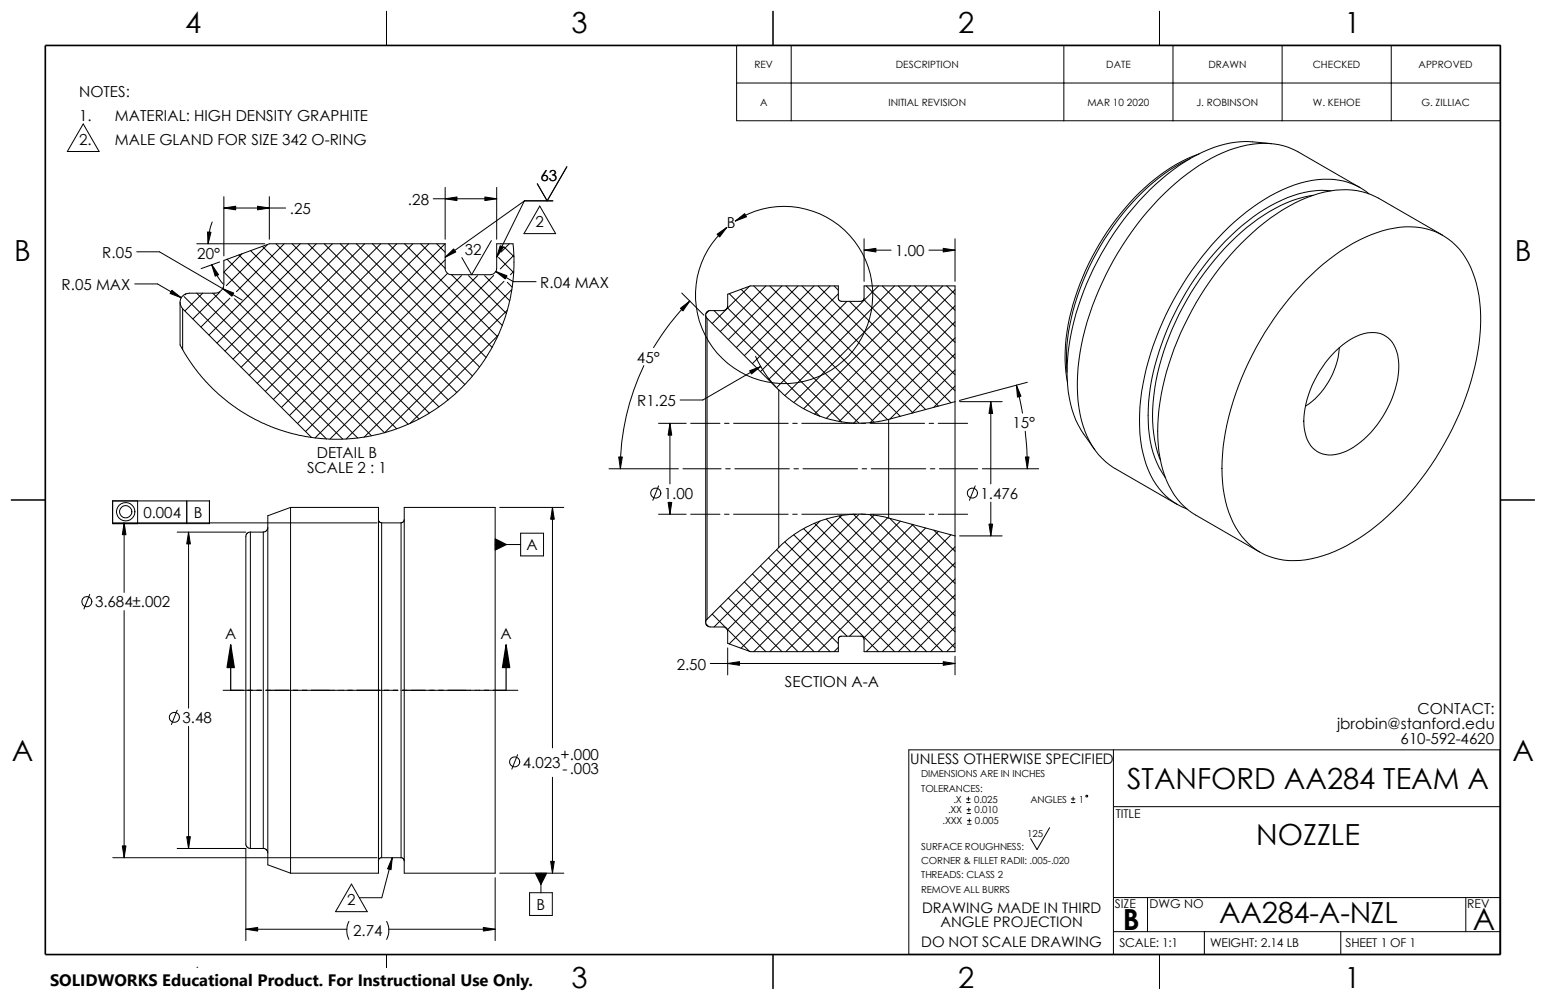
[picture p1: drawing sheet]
<svg xmlns="http://www.w3.org/2000/svg" width="432mm" height="279mm" viewBox="0 0 432 279" stroke-linecap="round" stroke-linejoin="round" font-family="sans-serif">
<g fill="none" stroke="#000" stroke-width=".28">
<path d="M107.9 3.1v9.6M205.7 12.7h213.4v21h-213.4zM215.9 3.1v9.6M221 12.7v21M297.1 12.7v21M323.8 3.1v9.6M327.6 12.7v21M358.1 12.7v21M388.6 12.7v21M23.2 34.6l4.5 7.7h-8.9zM205.7 23.2h213.4M62.5 54.9v16.6"/>
<path d="M62.5 58.1h17.3M75.2 54.9v11.9M121 55.5h17.7M124.3 52.4v14.4M138.7 52.4v14.4M150.7 57.6l4.5 7.7h-8.9zM154.4 56.1h-7.9l-7.8 15.7M154.4 56.1h-7.9l-22.2 15.8M158.3 46.6l-5.5 9.5-2.7-4.7 2.7 4.7 5.5-9.5M332.5 44.3a57.3 57.3 0 0 0-22.9 20.9 67.7 67.7 0 0 0-11.7 33.1l.1 5.7M334.9 43a51.2 51.2 0 0 0-23.2 18.3 68.1 68.1 0 0 0-14.2 36.7l.1 4.2 .6 4.5M355.1 40.1l-5.3-.5a30.4 30.4 0 0 0-18.9 5.7 76.3 76.3 0 0 0-28.3 36.1 59.1 59.1 0 0 0-4.2 28.1 26.6 26.6 0 0 0 4.3 11.8l3.1 4.3"/>
<path d="M366.8 54.6a38.3 38.3 0 0 0-18.6 9 76.4 76.4 0 0 0-25.9 46.8 36.6 36.6 0 0 0 1.8 18.1M371.8 53.3a28.3 28.3 0 0 0-17 4.2 68.3 68.3 0 0 0-24.7 26.2 68.6 68.6 0 0 0-9.4 32.5 28.1 28.1 0 0 0 4.8 17.3M379.9 52.5l-17.4-10.1a21.4 21.4 0 0 0-17.6-1 56.4 56.4 0 0 0-24.5 17.8 83.3 83.3 0 0 0-19.3 43.3 36.3 36.3 0 0 0 4 22.2 19.4 19.4 0 0 0 6.4 6.2l17.3 10.1M382.4 54.1a20.3 20.3 0 0 0-19.3-2.9 54.6 54.6 0 0 0-24.6 17.1 82.2 82.2 0 0 0-20.1 45.3 35.5 35.5 0 0 0 3.7 20.5 18 18 0 0 0 9.4 8.1M37.6 79.3h6.4l6.6 3.9M38.2 70.4h6.3l23.1 13.5M54.9 68.1h19.1M59.1 74a17.8 17.8 0 0 0 3.2 5.3M59.3 62a17.4 17.4 0 0 0-1.2 6.1M61.3 73.2l-5.1 1.9M63.4 72.4l47.4 47.4M66.7 71.2l47.3 47.3"/>
<path d="M67.6 70.9l-5.1 5.1 44.9 44.9M70 70l47.1 47.1M73.3 68.8l46.6 46.6M74.7 68.3l-11.5 11.5M77.1 68.1l45.5 45.6M79.4 68.1l-13.4 13.4M81.6 68.1l43.6 43.6M83.9 68.1l-25.5 25.5M86.1 68.1l41.5 41.5M88.3 68.1l-27.7 27.7M90.6 68.1l39.2 39.3M92.8 68.1l-29.9 30"/>
<path d="M95 68.1l37 37M97.4 68.1l-32.3 32.2M99.5 68.1l34.4 34.4M101.9 68.1l-34.5 34.5M104 68.1l31.8 31.8M106.3 68.1l-36.7 36.8M108.5 68.1l29 29M110.8 68.1l-39 39M113 68.1l25.9 26M115.3 68.1l-41.2 41.2M117.5 68.1l6.8 6.9M119.8 68.1l-43.4 43.5"/>
<path d="M122 68.1l2.3 2.4M124.3 68.1l-45.7 45.7M124.3 75a1.81 1.81 0 0 0 1.8 1.8M124.3 75v-6.9h-49.1l-12.7 4.7v6.6a2.53 2.53 0 0 1-2.5 2.5h-7.2a2.55 2.55 0 0 0-2.3 1.6 2.55 2.55 0 0 0 .5 2.8M124.3 72.6l-43.4 43.5M125 76.4l-41.9 41.9M126.1 76.8l11.5-.2 .8-.7 .3-.6v-7.2h4.6l.3 3.6-.1 4.8-.4 3.3-.7 4.2-1.2 4.3-1.3 3.6-2 4.3-1.8 3.2-3 4.3-4.8 5.3-4.4 3.7-4.6 3.1-4.9 2.6-5 1.9-5.9 1.5-5.2 .8-2.9 .1-5.6-.1-4.2-.6-4.9-1.1-4.9-1.6-4.7-2.2-4.1-2.4-3.3-2.3-4.1-3.6-3.5-3.7-2.6-3.5-3-4.9-.2-.3v-11.9M126.1 76.8l14.2 14.1M128.9 77l-43.6 43.6M130.9 77l10.5 10.6M133.4 77l-45.4 45.3M135.3 77l7.1 7"/>
<path d="M137.2 67.2l-5.5 9.6-2.7-4.8M137.9 77l-45.7 45.7M138.5 75.9l4.9 2.8h6.3M139.2 71.9l4.3 4.3M140 68.1v.1M140.7 68.9l2.9 2.8M140.8 78.6l-44.1 44M141.7 78.9l1.3 1.3M142.2 68.1l-2.2 2.3M143.5 75.9l-.9 .9M143.5 71.3l-3.8 3.8M205.4 61.8a24.7 24.7 0 0 1 38.1 16.6 24.7 24.7 0 0 1-31 27.8 24.7 24.7 0 0 1-12.4-39.7l2.9-3"/>
<path d="M209.3 80l-10.4 10.4M210.5 79.9l37.4 37.4M213.9 79.9l-12.7 12.7M215 79.9l36.5 36.4M218.4 79.9l-15 15M219.5 79.9l35.5 35.5M222.9 79.9l-17.2 17.2M224 79.9l34.5 34.5M227.4 79.9l-19.5 19.5M228.5 79.9l33.6 33.6M231.9 79.9l-21.8 21.7M233 79.9l1.1 1.2"/>
<path d="M241.3 66.7v11.9M241.3 69.9h7.6M241.9 79.9l24.8 24.8M245.4 79.9l-28.5 28.4M246.4 79.9l20.3 20.3M249.9 79.9l-30.7 30.6M250.9 79.9l15.8 15.8M254.3 79.9l-32.6 32.6M255.4 79.9l11.3 11.3M258.8 79.9l-34.3 34.3M259.5 69.9h7.2M259.9 79.9l6.8 6.8"/>
<path d="M263.3 79.9l-35.8 35.8M264.4 79.9l2.3 2.3M266.7 66.7v11.9M364.7 78.3a50.7 50.7 0 0 1 23.1-14.2 19.3 19.3 0 0 1 19.8 5.5 29.8 29.8 0 0 1 6 18.6 74.7 74.7 0 0 1-12.6 39.9 71.7 71.7 0 0 1-24.8 24.3 28.8 28.8 0 0 1-19 3.9 18.8 18.8 0 0 1-14-13.2 47.5 47.5 0 0 1 0-26.7 85.9 85.9 0 0 1 21.5-38.1zM403 65.7l-18-10.3a21.4 21.4 0 0 0-16.8-1.3 54.1 54.1 0 0 0-23.1 15.5 83.7 83.7 0 0 0-21.4 44.9 37.1 37.1 0 0 0 3.5 22.5 18.4 18.4 0 0 0 6.7 6.9l18 10.4M51 86.3v11.4M51 86.3l36 35.9M51.4 82.8l39.8 39.8M52 82.1l-.3 .3M54.9 81.9l40.8 40.8M56.6 81.9l-5 5M59.4 81.9l40.5 40.5"/>
<path d="M61.4 81.7l-7.5 7.4M62.4 80.3h.1M64.2 83.3l-8.1 8.1M65.5 83.5l38.3 38.3M139.1 93.7l-24.5 24.6M141.7 86.7l-34.2 34.2M143 80.9l-41.3 41.2M190.4 81.9l6.2 6.2M192.7 84.1a66.4 66.4 0 0 0-10.2 13M197.1 88.1v85.8M197.5 88.9l-.4-.6v-.5l.7-.9 4.2-.1 .9-.5 .3-.8v-3.3l6.4-2.3h24.5v3.7l.4 .4 .5 .2h5.5l.5-.2 .3-.7v-3.4h25.4v32.3M197.5 88.9v84.1l20-20"/>
<path d="M197.5 88.9l20 20.1v44M198 86.9l-.8 .7M199.4 86.8l29.6 29.5M203.2 86l31.8 31.9M203.7 82l36.2 36.3M207 80.8l37.1 37.2M211 99.6a30.6 30.6 0 0 0 5.7 8.5M234.1 82.1l-21.7 21.7M236.6 84.2l-22 21.9M237.3 84.2l28.3 28.3M241.3 83.7l25.4 25.5M266.7 80.9l-35.9 36"/>
<path d="M266.7 85.4l-32.3 32.4M266.7 89.9l-28.3 28.3M266.7 94.4l-23.7 23.7M266.7 98.9l-18.2 18.2M373 98.2a15.6 15.6 0 0 1 10.8-5.3 7.3 7.3 0 0 1 6.7 7.2 26.8 26.8 0 0 1-5.9 18.6 20.5 20.5 0 0 1-11.6 8.3 7 7 0 0 1-8.5-6.1 23.7 23.7 0 0 1 3.4-16l2.3-3.6zM374.1 97.2a21.8 21.8 0 0 1-9.5 16.3M179.8 102.2a66.3 66.3 0 0 0-6.5 28.8M183.9 118.3h7.7M187.1 118.3v16.9M192.9 118.3h8.2M202.4 118.3h1.2M204.9 118.3h15.2"/>
<path d="M212.5 102.4l-16.2 9.4h-6.4M217.5 108.9l3.4 2.9 3.2 2.2 3.5 1.7 4 1.4 3.1 .7 4.2 .4 5.4-.3 3.9-.7M221.4 118.3h1.3M223.9 118.3h15.3M240.5 118.3h1.2M243 118.3h15.2M248.2 117.2v27.5l18.5 5M259.5 118.3h1.3M262 118.3h8.3M266.7 112.2v37.5M266.7 103.4l-12 12M266.7 107.9l-5.9 5.9"/>
<path d="M266.7 112.2l-18.5 5M268 112.2h11.9M276.7 112.2v23M283.9 107.6l1.7 7.8M286.9 106.8l-18.9 5.1M3.1 139.7h9.6M31.5 140h27v6.3h-27zM38.4 140v6.3M52.2 140v6.3M170.1 131h19.4M183.9 135.8l-1.6 4M190.8 131h10.6"/>
<path d="M202.7 131h1.3M205.2 131h15.3M221.7 131h1.3M224.3 131h15.2M240.8 131h1.3M243.3 131h15.3M259.8 131h1.3M262.4 131h10.7M272.4 135.8l-1.6 4M274.4 131h15.7M286.3 120.5l.5 5.2 .1 5.3M419.1 139.7h9.5"/>
<path d="M31.5 146.1h73.8M34.7 146.1v19.4M49.5 148.7h19.2M52.7 148.7v49.2M69.9 148.7l-.8 .2-.4 .7v86.5l.4 .7 .8 .3M69.9 148.7v88.4M69.9 148.7h3.6M73.5 148.7v88.4M74.8 147.4l-.3 .9-1 .4M81.2 141.8h24.5v102.2h-24.5M81.2 141.8v102.2M81.2 141.8l-6.4 2.3v97.5l6.4 2.4"/>
<path d="M105.7 145.2l.1 .5 .8 .4M106.6 146.1v93.5M106.6 146.1h5.4M112 146.1v93.5M112.9 145.2l-.2 .5-.7 .4M112.9 141.8h25.4v102.2h-25.4zM138.3 152.1h7.1M139.6 141.8h17.9M145.4 149h6.4v6.3h-6.4zM154.3 141.8v67.2M183.9 143.7h7.7M187.1 140.3v3.4"/>
<path d="M192.9 143.7h8.2M202.4 143.7h1.2M204.9 143.7h15.2M212.4 158.1l21.7 21.7M214.6 155.9l22 21.9M216.9 153.6l28.5 28.5M219.2 151.4l30.7 30.7M221.4 143.7h1.3M221.7 149.4l32.6 32.7M223.9 143.7h15.3M224.5 147.7l34.3 34.4M227.5 146.2l35.8 35.9"/>
<path d="M229 145.6l-29.6 29.6M230.8 145l35.9 36M234.4 144.2l32.3 32.3M235 144.1l-31.8 31.9M238.4 143.7l28.3 28.3M239.9 143.7l-36.2 36.2M240.5 143.7h1.2M243 143.7h15.2M243 143.8l23.7 23.7M244.1 143.9l-37.1 37.2M247.9 144.7l-37.4 37.4M248.2 144.7l-3.6-.7-3.9-.4-5.4 .4-3.4 .7-4.5 1.5-3.8 2-3.2 2.2-2.9 2.6"/>
<path d="M248.5 144.9l18.2 18.1M251.5 145.6l-36.5 36.5M254.7 146.5l12 12M255 146.6l-35.5 35.5M258.5 147.5l-34.5 34.6M259.5 143.7h1.3M260.8 148.1l5.9 6M262 143.7h8.3M262.1 148.5l-33.6 33.6M265.6 149.4l-28.3 28.4M266.7 149.7v32.4h-25.4v-3.7l-.6-.6-6.2 .1-.4 .5v3.7h-24.5l-6.4-2.4v-3.3l-.3-.8-.6-.4-4.4-.1-.5-.4-.3-.5v-.6l.3-.6M266.7 152.8l-25.4 25.5"/>
<path d="M266.7 157.3l-24.8 24.8M268 149.7h11.9M276.7 140.3v9.4M25.1 166.1l-1.6 4M34.7 170.6v69M197.2 174.3l.8 .8M198.9 171.6l10.4 10.4M201.2 169.3l12.7 12.8M203.4 167.1l15 15M205.7 164.8l17.2 17.3M207.9 162.6l19.5 19.5M210.1 160.4l21.8 21.7"/>
<path d="M266.7 161.8l-20.3 20.3M266.7 166.2l-15.8 15.9M266.7 170.7l-11.3 11.4M266.7 175.2l-6.8 6.9M266.7 179.7l-2.3 2.4M49.5 198.4l-1.6 4M62.3 192.9h10.7M74.3 192.9h1.2M76.8 192.9h15.2M93.3 192.9h1.3M95.8 192.9h15.3M112.4 192.9h1.2"/>
<path d="M114.9 192.9h15.2M131.4 192.9h1.3M133.9 192.9h10.8M198.4 185.4h68.3M203.2 181v7.6M234.1 180.9l-1.1 1.2M266.7 183.3v5.3M52.7 202.9v34.2M144.6 210.9l-1.6 4M154.3 217.2v26.8M253.8 209.5h165.1v57.2h-165.1zM311 209.5v57.2"/>
<path d="M31.5 239.6h73.8M49.5 237.1h19.2v25.7M69.9 237.1h3.6M73.5 237.1l1 .4 .3 .8M106.6 239.6l-.6 .2-.3 .7M106.6 239.6h5.4M109.6 239.6l-3 11.2h-6.2M112 239.6l.7 .4 .2 .5M270 224.2h1M270 223.2h1M270.1 227.3h1M270.1 226.2h1"/>
<path d="M270.2 230.3h1M270.2 229.3h1M270.5 222.7v1M270.6 225.7v1M270.7 228.8v1M293.2 231.3l-3.6 6.1-1.7-3.1M299.2 224.2h1M299.2 223.2h1M299.7 222.7v1M311 225.4h107.9M68.7 259.6h28.2M97.5 257.4a5.6 5.6 0 0 0 0 5.1"/>
<path d="M98.2 247l4.4 7.7h-8.9zM108 257.4a5.6 5.6 0 0 1 0 5.1M108.6 259.6h29.7M138.3 245.2v17.6M139.6 244h17.9M147.9 249.4h6.4v6.4h-6.4zM151.1 244v5.4M311 250.8h107.9M320.5 250.8v9.5M409.4 250.8v9.5M107.9 266.7v9.5M215.9 266.7v9.5"/>
<path d="M311 260.3h107.9M323.8 266.7v9.5M336.4 260.3v6.4M374.5 260.3v6.4"/>
<circle cx="183.2" cy="137.8" r="1.4"/>
<circle cx="271.6" cy="137.8" r="1.4"/>
<circle cx="35.1" cy="143" r="2.57"/>
<circle cx="35.1" cy="143" r="1.72"/>
<circle cx="24.2" cy="168.1" r="1.41"/>
<circle cx="48.7" cy="200.4" r="1.4"/>
<circle cx="143.8" cy="212.9" r="1.4"/>
<circle cx="303.5" cy="222.4" r=".25"/>
</g>
<path d="M12.7 12.7h406.4v254h-406.4z" fill="none" stroke="#000" stroke-width=".47"/>
<g fill="#000" stroke="#000" stroke-width=".28">
<path d="M62.5 58.1l3.3-.5v1zM71.9 57.6l3.3 .5-3.3 .5zM124.3 55.5l3.3-.5v1zM135.4 55l3.3 .5-3.3 .5zM58 64.8l.9 .1-.8 3.2zM59.1 74l1.9 2.8-.9 .4zM124.3 71.9l2.4-2.3 .6 .8zM138.5 75.9l3.1 1.1-.5 .9zM139.7 68.7l.9 .4-1.9 2.7zM200.3 65.4l2.7-1.9-2 2.7zM205.4 61.8l2.6-2.1 .5 .9zM241.3 69.9l3.3-.5v1z"/>
<path d="M263.4 69.4l3.3 .5-3.3 .5zM48 81.1l2.6 2.1-3.1-1.2zM62.2 80.6l3.1 1.3-.5 .9zM190 86.1l2.7-2-1.9 2.8zM187.1 118.3l.5 3.3h-1zM209.4 103.6l3.1-1.2-2.6 2.1zM276.7 112.2l.5 3.3h-1zM283.9 107.6l1.3 3.1-1 .3zM172.8 127.7h1l-.5 3.3zM286.4 127.7h1l-.5 3.3zM34.7 146.1l.5 3.3h-1zM52.7 148.7l.5 3.3h-1z"/>
<path d="M138.3 150.5l3.2 1.6-3.2 1.6zM154.3 141.8l.5 3.3h-1zM186.6 140.4h1l-.5 3.3zM276.2 146.4h1l-.5 3.3zM203.2 185.4l3.3-.5v1zM263.4 184.9l3.3 .5-3.3 .5zM34.2 236.3h1l-.5 3.3zM52.2 233.8h1l-.5 3.3zM109.6 239.6l-.4 3.4-1-.3zM68.7 259.6l3.3-.5v1zM135 259.1l3.3 .5-3.3 .5zM149.5 244h3.2l-1.6 3.1z"/>
<path d="M153.8 240.7h1l-.5 3.3z"/>
</g>
<path d="M64.4 180.2l1 6.3h-2zM141.4 180.2l1 6.3h-2.1z" fill="#000" stroke="#000" stroke-width=".34"/>
<g fill="none" stroke="#000" stroke-width=".34">
<path d="M64.4 180.2v12.7h3.5M69.2 192.9h1.3M71.8 192.9h1.2M74.3 192.9h6.3M81.9 192.9h1.3M84.5 192.9h1.2M87 192.9h6.3M94.6 192.9h1.3M97.2 192.9h1.2M99.7 192.9h6.3M107.3 192.9h1.3M109.9 192.9h1.2"/>
<path d="M112.4 192.9h6.3M120 192.9h1.3M122.6 192.9h1.2M125.1 192.9h6.3M132.7 192.9h1.3M135.3 192.9h1.2M141.4 180.2v12.7h-3.6"/>
</g>
<path d="M14 270.6h135.1v8.8h-135.1z" fill="#fff"/>
<text font-size="8.5" x="411.4" y="259.8">A</text>
<g font-size="8.1">
<text x="51.7" y="9.3">4</text>
<text x="159.6" y="9.3">3</text>
<text x="267.6" y="9.3">2</text>
<text x="375.5" y="9.3">1</text>
<text x="4" y="72.8">B</text>
<text x="423.1" y="72.8">B</text>
<text x="3.3" y="212.5">A</text>
<text x="422.4" y="212.5">A</text>
<text x="314.8" y="220.3">STANFORD AA284 TEAM A</text>
<text x="350.9" y="236.1">NOZZLE</text>
<text x="340.5" y="257.8">AA284-A-NZL</text>
<text x="313.6" y="260">B</text>
<text x="51.7" y="276">4</text>
<text x="159.6" y="276">3</text>
<text x="267.6" y="276">2</text>
<text x="375.5" y="276">1</text>
</g>
<text font-size="4.6" x="14" y="275.6">SOLIDWORKS Educational Product. For Instructional Use Only.</text>
<g font-size="4.2">
<text x="22.1" y="27">NOTES:</text>
<text x="22.1" y="33.7">1.</text>
<text x="32.1" y="33.7">MATERIAL: HIGH DENSITY GRAPHITE</text>
<text x="22.1" y="40.4">2.</text>
<text x="32.1" y="40.4">MALE GLAND FOR SIZE 342 O-RING</text>
<text x="150.9" y="50.5">63</text>
<text x="80.9" y="59.8">.25</text>
<text x="113.9" y="57.2">.28</text>
<text x="149.6" y="63.4">2</text>
<text x="203" y="63.8">B</text>
<text x="129.8" y="71.1">32</text>
<text x="250" y="71.5">1.00</text>
<text x="28.6" y="72">R.05</text>
<text x="55.1" y="72.3">20°</text>
<text x="17.2" y="81">R.05 MAX</text>
<text x="150.9" y="80.3">R.04 MAX</text>
<text x="177.9" y="101.3">45°</text>
<text x="178" y="113.4">R1.25</text>
<text x="282.8" y="119.6">15°</text>
<text x="88.5" y="127.8">DETAIL B</text>
<text x="85.8" y="132">SCALE 2 : 1</text>
<text x="185.4" y="139.4">1.00</text>
<text x="273.9" y="139.4">1.476</text>
<text x="40" y="144.8">0.004</text>
<text x="54.1" y="144.8">B</text>
<text x="147.1" y="153.8">A</text>
<text x="26.5" y="169.7">3.684±.002</text>
<text x="62.9" y="178.5">A</text>
<text x="139.8" y="178.5">A</text>
<text x="189" y="187.1">2.50</text>
<text x="219.2" y="192.1">SECTION A-A</text>
<text x="51" y="202.1">3.48</text>
<text x="373.5" y="203.7">jbrobin@stanford.edu</text>
<text x="395.9" y="199.6">CONTACT:</text>
<text x="391.2" y="207.9">610-592-4620</text>
<text x="146" y="214.5">4.023</text>
<text x="156.6" y="212.2">+.000</text>
<text x="157.1" y="216.3">-.003</text>
<text x="97" y="252.8">2</text>
<text x="149.9" y="254.3">B</text>
<text x="98.6" y="261.6">2.74</text>
</g>
<g font-size="4.1">
<text x="254.2" y="213.4">UNLESS OTHERWISE SPECIFIED</text>
<text x="257.5" y="255">DRAWING MADE IN THIRD</text>
<text x="262.6" y="259">ANGLE PROJECTION</text>
<text x="257.3" y="264.7">DO NOT SCALE DRAWING</text>
</g>
<g font-size="3.4">
<text x="311.6" y="228.6">TITLE</text>
<text x="311.4" y="253.8">SIZE</text>
<text x="321" y="253.8">DWG NO</text>
<text x="409.8" y="253.8">REV</text>
<text x="312.6" y="264.6">SCALE: 1:1</text>
<text x="338" y="264.6">WEIGHT: 2.14 LB</text>
<text x="375.8" y="264.6">SHEET 1 OF 1</text>
</g>
<g font-size="2.8">
<text x="210.7" y="19">REV</text>
<text x="250.2" y="19">DESCRIPTION</text>
<text x="308.9" y="19">DATE</text>
<text x="337.5" y="19">DRAWN</text>
<text x="366.7" y="19">CHECKED</text>
<text x="396.2" y="19">APPROVED</text>
<text x="212.3" y="29.5">A</text>
<text x="248.1" y="29.5">INITIAL REVISION</text>
<text x="303.7" y="29.5">MAR 10 2020</text>
<text x="334.2" y="29.5">J. ROBINSON</text>
<text x="366.7" y="29.5">W. KEHOE</text>
<text x="397" y="29.5">G. ZILLIAC</text>
</g>
<g font-size="2.7">
<text x="257.3" y="217.2">DIMENSIONS ARE IN INCHES</text>
<text x="257.3" y="221.2">TOLERANCES:</text>
<text x="264.8" y="227.3">.XX</text>
<text x="266.3" y="224.3">.X</text>
<text x="272.1" y="224.3">0.025</text>
<text x="272.2" y="227.3">0.010</text>
<text x="287.8" y="224.3">ANGLES</text>
<text x="301.3" y="224.3">1</text>
<text x="263.3" y="230.3">.XXX</text>
<text x="272.3" y="230.3">0.005</text>
<text x="286.9" y="233.8">125</text>
<text x="257.3" y="237.4">SURFACE ROUGHNESS:</text>
<text x="257.3" y="241.4">CORNER &amp; FILLET RADII: .005-.020</text>
<text x="257.3" y="245.4">THREADS: CLASS 2</text>
<text x="257.3" y="249.5">REMOVE ALL BURRS</text>
</g>
</svg>
